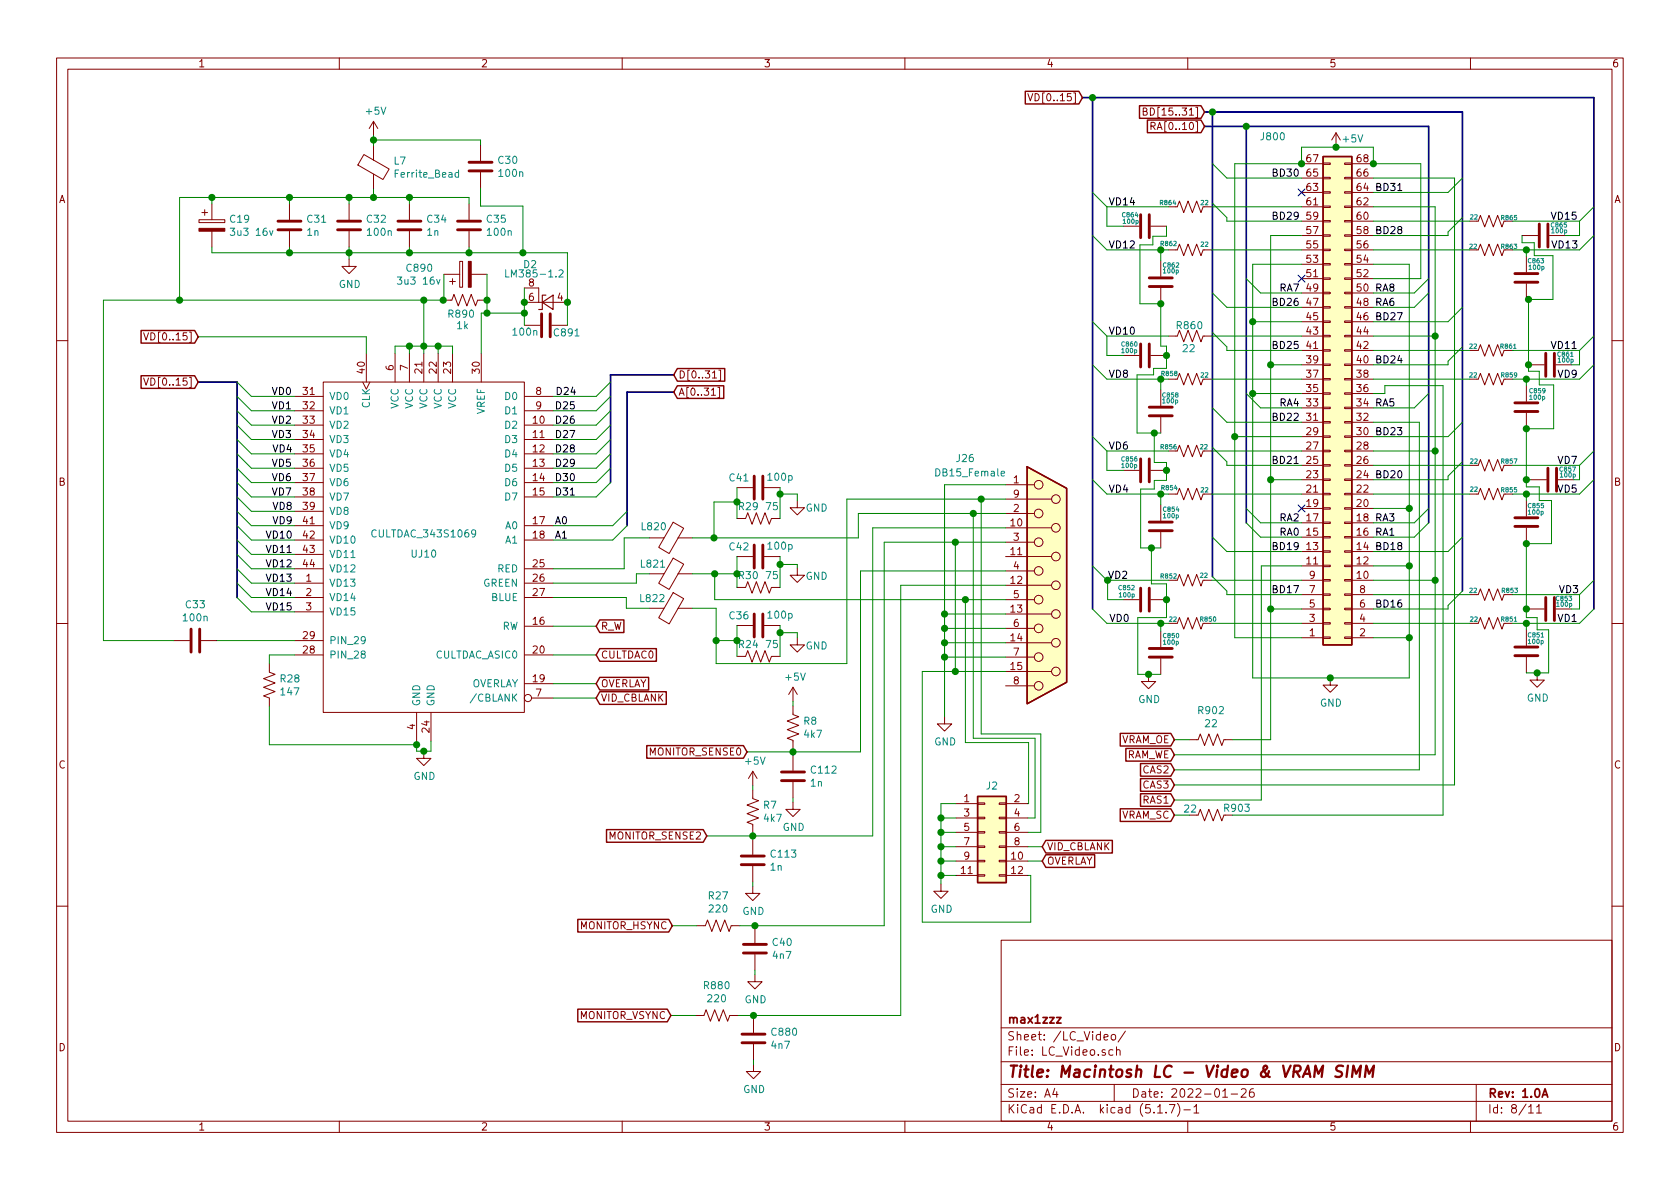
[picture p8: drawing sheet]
<svg xmlns="http://www.w3.org/2000/svg" width="297mm" height="210mm" viewBox="0 0 297 210" stroke-linecap="round" stroke-linejoin="round" font-family="sans-serif">
<g fill="none" stroke="#840000" stroke-width=".18">
<path d="M10 10.3h277v189.9h-277zM12 12.2h273v186.1h-273zM60 10.3v1.9M110 10.3v1.9M160 10.3v1.9M181.7 16.6l.5 1.2 .4-1.2M202.1 19.7h.6l.1-.2-.1-.3-.6-.1v1.3h.5l.2-.2v-.3l-.3-.2M210 10.3v1.9M260 10.3v1.9M35.2 38.9h4.6v.5h-4.6zM35.7 37.6h1M36.2 37.1v1"/>
<path d="M37.5 36.1v2.8M51.2 36.1v2.8M61.7 36.1v2.8M64.3 27.3l4.5 2.6-1.1 1.8-4.4-2.5zM66 21.5v2.5M66 25.8v2.5M66 30.8v2.6M66 21.5l-.7 1.2M66 21.5l.8 1.2M72.4 36.1v2.8M82.9 36.1v2.8M85 25.6v2.8"/>
<path d="M85 30.5v2.8M198.6 40h2.8M203.5 40h2.7M203.5 22.3l.7-.1v-.4l-.7-.2v1.3M203.8 22.3l.4 .6M208.2 36.6l.3-1 .8 2 .8-2 .7 2 .8-2 .7 2 .4-1M213 36.6h1.2M230.1 39.1h3.8M230.1 36.6h3.8M230.1 34h3.8M230.1 31.5h3.8M230.1 29h3.8"/>
<path d="M233.9 39h1.3v.2h-1.3zM233.9 36.4h1.3v.3h-1.3zM233.9 33.9h1.3v.3h-1.3zM233.9 31.4h1.3v.2h-1.3zM233.9 28.8h1.3v.3h-1.3zM236.2 23.5l-.7 1.3M236.2 23.5v2.5M236.2 23.5l.8 1.3M237.7 39h1.3v.2h-1.3zM237.7 36.4h1.3v.3h-1.3zM237.7 33.9h1.3v.3h-1.3zM237.7 31.4h1.3v.2h-1.3z"/>
<path d="M237.7 28.8h1.3v.3h-1.3zM239 39.1h3.8M239 36.6h3.8M239 34h3.8M239 31.5h3.8M239 29h3.8M261.4 39.1l.3-1 .8 2 .8-2 .7 2 .8-2 .8 2 .3-1M25.4 58.8l.4 1.3 .5-1.3M37.5 40.9v2.8M51.2 40.9v2.8M61.7 45.8v1.3h1.3l-1.3 1.3-1.2-1.3h1.2M61.7 40.9v2.8"/>
<path d="M72.4 40.9v2.8M78.4 53.1h1.5l.4-1 .7 2 .8-2 .7 2 .8-2 .8 2 .4-1h1.5M78.5 48.5h2.8M79.5 49.8h1M80 49.3v1M81.3 46.2h.5v4.6h-.5zM82.9 40.9v2.8M83.3 48.5h2.8M92.7 50.9h2.5v2.6M92.7 53.5h2.5M92.7 57.5h2.8M95.2 53.5h5.1"/>
<path d="M97.5 57.5h2.8M205.2 46.1v2.8M205.2 50.9v2.8M206.6 59.4h1.6l.3-1 .8 2 .8-2 .7 2 .8-2 .7 2 .4-1h1.5M206.6 44.2h1.6l.3-1 .8 2 .8-2 .7 2 .8-2 .7 2 .4-1h1.5M230.1 41.7h3.8M230.1 59.4h3.8M230.1 56.9h3.8M230.1 54.4h3.8M230.1 51.8h3.8M230.1 49.3h3.8M230.1 46.7h3.8"/>
<path d="M230.1 44.2h3.8M233.9 44.1h1.3v.2h-1.3zM233.9 41.5h1.3v.3h-1.3zM233.9 59.3h1.3v.3h-1.3zM233.9 56.8h1.3v.2h-1.3zM233.9 54.2h1.3v.3h-1.3zM233.9 51.7h1.3v.2h-1.3zM233.9 49.1h1.3v.3h-1.3zM233.9 46.6h1.3v.3h-1.3zM237.7 44.1h1.3v.2h-1.3zM237.7 41.5h1.3v.3h-1.3zM237.7 59.3h1.3v.3h-1.3z"/>
<path d="M237.7 56.8h1.3v.2h-1.3zM237.7 54.2h1.3v.3h-1.3zM237.7 51.7h1.3v.2h-1.3zM237.7 49.1h1.3v.3h-1.3zM237.7 46.6h1.3v.3h-1.3zM239 41.7h3.8M239 59.4h3.8M239 56.9h3.8M239 54.4h3.8M239 51.8h3.8M239 49.3h3.8M239 46.7h3.8"/>
<path d="M239 44.2h3.8M261.4 44.2l.3-1 .8 2 .8-2 .7 2 .8-2 .8 2 .3-1M269.1 41.7h2.8M269.9 45.3v2.8M269.9 50.2v2.8M273.9 41.7h2.8M10 60.2h2M25.4 66.8l.4 1.3 .5-1.3M52.1 75.2h5M52.1 77.7h5M52.1 70.1h5M52.1 72.6h5"/>
<path d="M57.1 67.6h35.6v58.4h-35.6zM64.1 67.6l.7 1.2 .6-1.2M64.8 62.5v5.1M69.8 62.5v5.1M72.4 62.5v5.1M74.9 62.5v5.1M77.5 62.5v5.1M80 62.5v5.1M85.1 62.5v5.1M92.7 75.2h5.1M92.7 77.7h5.1M92.7 70.1h5.1"/>
<path d="M92.7 72.6h5.1M126 66.8h.7M126.9 68.5h.3v1.8h-.3M127.1 65.5h.3v1.8h-.3M198.6 62.9h2.8M203.5 62.9h2.7M205.2 69v2.7M205.2 73.8v2.8M206.6 67.1h1.6l.3-1.1 .8 2.1 .8-2.1 .7 2.1 .8-2.1 .7 2.1 .4-1M208.2 79.8l.3-1.1 .8 2.1 .8-2.1 .7 2.1 .8-2.1 .7 2.1 .4-1M213 67.1h1.2M213 79.8h1.2"/>
<path d="M230.1 67.1h3.8M230.1 79.8h3.8M230.1 77.2h3.8M230.1 74.7h3.8M230.1 72.1h3.8M230.1 69.6h3.8M230.1 64.5h3.8M230.1 62h3.8M233.9 66.9h1.3v.3h-1.3zM233.9 64.4h1.3v.2h-1.3zM233.9 61.8h1.3v.3h-1.3zM233.9 69.5h1.3v.2h-1.3z"/>
<path d="M233.9 74.5h1.3v.3h-1.3zM233.9 77.1h1.3v.2h-1.3zM233.9 79.6h1.3v.3h-1.3zM233.9 72h1.3v.3h-1.3zM237.7 66.9h1.3v.3h-1.3zM237.7 64.4h1.3v.2h-1.3zM237.7 61.8h1.3v.3h-1.3zM237.7 69.5h1.3v.2h-1.3zM237.7 74.5h1.3v.3h-1.3zM237.7 77.1h1.3v.2h-1.3zM237.7 79.6h1.3v.3h-1.3zM237.7 72h1.3v.3h-1.3z"/>
<path d="M239 67.1h3.8M239 79.8h3.8M239 77.2h3.8M239 74.7h3.8M239 72.1h3.8M239 69.6h3.8M239 64.5h3.8M239 62h3.8M261.4 67.1l.3-1.1 .8 2.1 .8-2.1 .7 2.1 .8-2.1 .8 2.1 .3-1M261.4 62l.3-1 .8 2 .8-2 .7 2 .8-2 .8 2 .3-1M269.9 68.2v2.8M269.9 73v2.8"/>
<path d="M270.3 64.5h2.7M275.1 64.5h2.8M285 60.2h2M52.1 80.3h5M52.1 82.8h5M52.1 85.3h5M52.1 87.9h5M52.1 93h5M52.1 95.5h5M52.1 90.4h5M52.1 98h5M92.7 80.3h5.1"/>
<path d="M92.7 82.8h5.1M92.7 85.3h5.1M92.7 87.9h5.1M92.7 93h5.1M92.7 95.5h5.1M114.8 95.1h2.6M119 98.7l1.9 1.1-2.6 4.4-1.8-1.1zM119 92.3l1.9 1.1-2.6 4.5-1.8-1.1zM119.9 95.1h2.5M130.3 91.7h1.5l.4-1 .8 2 .7-2 .8 2 .8-2 .7 2 .4-1h1.5M130.3 98.4h2.8M130.3 86.2h2.8"/>
<path d="M135.1 98.4h2.8M135.1 86.2h2.8M141 88.5v1.3h1.2l-1.2 1.3-1.3-1.3h1.3M177.8 98.4h8.1M177.8 95.9h5.1M177.8 93.3h8.1M177.8 90.8h5.1M177.8 88.3h8.1M177.8 85.7h5.1M198.6 83.2h2.8M203.5 83.2h2.7M205.2 89.3v2.8"/>
<path d="M205.2 94.1v2.8M206.6 87.4h1.6l.3-1 .8 2 .8-2 .7 2 .8-2 .7 2 .4-1M213 87.4h1.2M230.1 97.5h3.8M230.1 95h3.8M230.1 92.5h3.8M230.1 89.9h3.8M230.1 87.4h3.8M230.1 84.8h3.8M230.1 82.3h3.8M233.9 97.4h1.3v.3h-1.3zM233.9 99.9h1.3v.3h-1.3z"/>
<path d="M233.9 82.2h1.3v.2h-1.3zM233.9 84.7h1.3v.3h-1.3zM233.9 87.2h1.3v.3h-1.3zM233.9 89.8h1.3v.2h-1.3zM233.9 92.3h1.3v.3h-1.3zM233.9 94.9h1.3v.2h-1.3zM237.7 97.4h1.3v.3h-1.3zM237.7 99.9h1.3v.3h-1.3zM237.7 82.2h1.3v.2h-1.3zM237.7 84.7h1.3v.3h-1.3zM237.7 87.2h1.3v.3h-1.3zM237.7 89.8h1.3v.2h-1.3z"/>
<path d="M237.7 92.3h1.3v.3h-1.3zM237.7 94.9h1.3v.2h-1.3zM239 97.5h3.8M239 95h3.8M239 92.5h3.8M239 89.9h3.8M239 87.4h3.8M239 84.8h3.8M239 82.3h3.8M259.8 87.4h1.6l.3-1 .8 2 .8-2 .7 2 .8-2 .8 2 .3-1M261.4 82.3l.3-1 .8 2 .8-2 .7 2 .8-2 .8 2 .3-1M269.9 88.5v2.8"/>
<path d="M269.9 93.3v2.8M270.6 84.8h2.8M275.5 84.8h2.8M10 110.3h2M30.7 113.3h2.8M35.6 113.3h2.8M47.6 117.3v1.6l1 .3-2 .8 2 .8-2 .7 2 .8-2 .8 1 .3v1.6M52.1 103.1h5M52.1 105.7h5M52.1 115.8h5M52.1 100.6h5M52.1 113.3h5"/>
<path d="M52.1 108.2h5M92.7 103.1h5.1M92.7 110.7h5.1M92.7 105.7h5.1M92.7 115.8h5.1M92.7 100.6h5.1M114.8 101.5h2.6M114.8 107.6h2.6M119 104.8l1.9 1.1-2.6 4.4-1.8-1.1zM119.9 101.5h2.5M119.9 107.6h2.5M130.3 103.9h1.5l.4-1 .8 2 .7-2 .8 2 .8-2 .7 2 .4-1h1.5"/>
<path d="M130.3 116.1h1.5l.4-1 .8 2 .7-2 .8 2 .8-2 .7 2 .4-1h1.5M130.3 110.6h2.8M135.1 110.6h2.8M141 100.5v1.2h1.2l-1.2 1.3-1.3-1.3h1.3M141 112.8v1.2h1.2l-1.2 1.3-1.3-1.3h1.3M177.8 106h5.1M177.8 118.7h8.1M177.8 116.2h5.1M177.8 113.7h8.1M177.8 111.1h5.1M177.8 108.6h8.1M177.8 103.5h8.1"/>
<path d="M177.8 101h5.1M198.6 106h2.8M203.1 119.2v1.3h1.2l-1.2 1.3-1.3-1.3h1.3M203.5 106h2.7M205.2 111.6v2.8M205.2 116.5v2.7M208.2 102.6l.3-1 .8 2 .8-2 .7 2 .8-2 .7 2 .4-1h1.5M208.2 110.2l.3-1 .8 2 .8-2 .7 2 .8-2 .7 2 .4-1M230.1 110.2h3.8M230.1 102.6h3.8M230.1 112.8h3.8M230.1 100.1h3.8"/>
<path d="M230.1 107.7h3.8M230.1 105.2h3.8M233.9 102.5h1.3v.2h-1.3zM233.9 105h1.3v.3h-1.3zM233.9 107.6h1.3v.2h-1.3zM233.9 110.1h1.3v.3h-1.3zM233.9 112.6h1.3v.3h-1.3zM235.2 119.9v1.3h1.3l-1.3 1.2-1.3-1.2h1.3M237.7 102.5h1.3v.2h-1.3zM237.7 105h1.3v.3h-1.3zM237.7 107.6h1.3v.2h-1.3zM237.7 110.1h1.3v.3h-1.3z"/>
<path d="M237.7 112.6h1.3v.3h-1.3zM239 110.2h3.8M239 102.6h3.8M239 112.8h3.8M239 100.1h3.8M239 107.7h3.8M239 105.2h3.8M261.4 110.2l.3-1 .8 2 .8-2 .7 2 .8-2 .8 2 .3-1M261.4 105.2l.3-1.1 .8 2.1 .8-2.1 .7 2.1 .8-2.1 .8 2.1 .3-1M269.9 111.4v2.8M269.9 116.2v2.8M270.3 107.7h2.7"/>
<path d="M271.8 119v1.3h1.2l-1.2 1.2-1.3-1.2h1.3M275.1 107.7h2.8M285 110.3h2M73.7 126v5.1M74.9 132.8v1.3h1.3l-1.3 1.3-1.2-1.3h1.2M76.2 126v5.1M92.7 120.9h5.1M94 123.4h3.8M133.1 139.7v1.5l1 .4-2 .8 2 .7-2 .8 2 .7-2 .8 1 .4v1.5M133.1 136.4v2.5M133.1 136.4l-.8 1.3M133.1 136.4l.8 1.3"/>
<path d="M140.2 124.8v1.6l1 .3-2 .8 2 .8-2 .7 2 .8-2 .8 1 .3v1.6M140.2 121.5l-.8 1.3M140.2 121.5v2.6M140.2 133.5v2.8M140.2 138.3v2.8M140.2 121.5l.8 1.3M167 126.7v1.3h1.3l-1.3 1.3-1.3-1.3h1.3M177.8 121.3h5.1M210.3 130.8h1.5l.4-1 .8 2 .7-2 .8 2 .8-2 .7 2 .4-1h1.5M133.1 156.7v1.3h1.3l-1.3 1.3-1.3-1.3h1.3M133.1 148.3v2.8M133.1 153.2v2.8"/>
<path d="M140.2 141.9v1.2h1.3l-1.3 1.3-1.3-1.3h1.3M166.4 156.3v1.3h1.2l-1.2 1.3-1.3-1.3h1.3M169 142.1h3.8M169 152.3h3.8M169 154.8h3.8M169 144.6h3.8M169 147.2h3.8M169 149.7h3.8M172.8 152.1h1.3v.3h-1.3zM172.8 154.7h1.3v.2h-1.3zM172.8 149.6h1.3v.3h-1.3zM172.8 144.5h1.3v.3h-1.3z"/>
<path d="M172.8 142h1.3v.2h-1.3zM172.8 147.1h1.3v.2h-1.3zM176.7 152.1h1.2v.3h-1.2zM176.7 154.7h1.2v.2h-1.2zM176.7 149.6h1.2v.3h-1.2zM176.7 144.5h1.2v.3h-1.2zM176.7 142h1.2v.2h-1.2zM176.7 147.1h1.2v.2h-1.2zM177.9 142.1h3.8M177.9 152.3h3.8M177.9 154.8h3.8M177.9 144.6h3.8"/>
<path d="M177.9 147.2h3.8M177.9 149.7h3.8M211.8 144.1l.4-1 .8 2.1 .7-2.1 .8 2.1 .8-2.1 .7 2.1 .4-1.1M10 160.2h2M122.9 179.6h1.6l.3-1 .8 2 .8-2 .7 2 .8-2 .8 2 .3-1h1.6M123.2 163.7h1.5l.4-1 .8 2 .7-2 .8 2 .7-2 .8 2 .4-1h1.5M133.2 179.8v2.8M133.5 172.3v1.3h1.2l-1.2 1.3-1.3-1.3h1.3M133.5 164v2.7M133.5 168.8v2.8M177 166.3h108v32h-108zM285 160.2h2"/>
<path d="M60 198.3v1.9M110 198.3v1.9M133.2 188.2v1.3h1.3l-1.3 1.2-1.2-1.2h1.2M133.2 184.7v2.7M160 198.3v1.9M177 194.8h108M177 191.8h108M177 187.8h108M177 181.8h108M186.5 192.5l-.4 1h1M186.8 193v1M195.2 183.4l.7-.1-.1-.3-.4-.1-.2 .2 .1 .7h.5"/>
<path d="M196.5 183.1l.3-.2 .4 .2 .1 .5-.2 .2-.3 .1-.3-.1zM196.8 185.7l-.5-.1-.2 .3v.6l.2 .1 .5-.1M197 191.8v3M197.4 185.7l.2-.1 .4 .1v.9M197.4 185.1v1.5M199 182.3l-1.3 2M204.7 196.8h.8M206.2 196.7v.1M206.8 195.3h.9l-.6 1.5M208.2 195.1a1.71 1.71 0 0 1 0 2.3M209.3 196.3h1.2M210 198.3v1.9"/>
<path d="M211.1 195.8l.4-.5v1.5M211.1 196.8h.9M216.2 194h.8M217.7 193.5h1.1M219.5 192.7l.2-.2h.3l.3 .2v.3v.2l-.9 .8h.9M221.6 192.5a.59 .59 0 0 0-.7 .7l.1 .7 .2 .1 .5-.1 .1-.5-.2-.2-.4-.1-.3 .3M260 198.3v1.9M261 191.8v6.5M270.3 195.8l.4-.5v1.5M270.3 196.8h.8M271.7 195.8l.4-.5v1.5M271.7 196.8h.8"/>
<circle cx="183.6" cy="90.8" r=".76"/>
<circle cx="183.6" cy="85.7" r=".76"/>
<circle cx="183.6" cy="95.9" r=".76"/>
<circle cx="186.7" cy="88.3" r=".76"/>
<circle cx="186.7" cy="98.4" r=".76"/>
<circle cx="186.7" cy="93.3" r=".76"/>
<circle cx="183.6" cy="101" r=".76"/>
<circle cx="183.6" cy="106" r=".76"/>
<circle cx="183.6" cy="111.1" r=".76"/>
<circle cx="183.6" cy="116.2" r=".76"/>
<circle cx="186.7" cy="113.7" r=".76"/>
<circle cx="186.7" cy="118.7" r=".76"/>
<circle cx="186.7" cy="103.5" r=".76"/>
<circle cx="186.7" cy="108.6" r=".76"/>
<circle cx="93.3" cy="123.4" r=".63"/>
<circle cx="183.6" cy="121.3" r=".76"/>
</g>
<path d="M186.8 179.9h.8l-.8 1h.8M272.7 194l.5-1.5 .5 1.5M272.8 193.6h.7" fill="none" stroke="#840000" stroke-width=".3"/>
<path d="M237.5 188.5l-.3-.1-.7 .1a.46 .46 0 0 0-.3 .5 .46 .46 0 0 0 .4 .4l.4 .1a.48 .48 0 0 1 .3 .5 .48 .48 0 0 1-.5 .4l-.7-.1M238.3 188.4l-.2 2M239 190.4l.3-2 .5 1.5 .8-1.5-.2 2M241.3 190.4l.3-2 .5 1.5 .8-1.5-.2 2" fill="none" stroke="#840000" stroke-width=".41"/>
<g fill="none" stroke="#840000" stroke-width=".51">
<path d="M49.1 39.1h4.1M59.7 39.1h4.1M70.4 39.1h4M80.9 39.1h4.1M82.9 30.2h4.1M82.9 28.7h4.1M201.7 38v4M203.2 38v4M272.2 39.6v4.1M273.7 39.6v4.1M49.1 40.6h4.1M59.7 40.6h4.1"/>
<path d="M70.4 40.6h4M80.9 40.6h4.1M95.8 55.5v4.1M97.3 55.5v4.1M203.2 50.7h4.1M203.2 49.1h4.1M267.8 49.9h4.1M267.8 48.4h4.1M201.7 60.8v4.1M203.2 60.8v4.1M203.2 73.5h4.1M203.2 72h4.1"/>
<path d="M267.8 72.8h4.1M267.8 71.2h4.1M273.3 62.5v4M274.8 62.5v4M133.3 84.2v4.1M133.3 96.4v4.1M134.9 84.2v4.1M134.9 96.4v4.1M201.7 81.1v4.1M203.2 81.1v4.1M203.2 93.8h4.1M203.2 92.3h4.1"/>
<path d="M267.8 93.1h4.1M267.8 91.6h4.1M273.7 82.8v4.1M275.2 82.8v4.1M33.8 111.2v4.1M35.3 111.2v4.1M133.3 108.6v4M134.9 108.6v4M201.7 104v4.1M203.2 104v4.1M203.2 116.2h4.1M203.2 114.7h4.1"/>
<path d="M267.8 115.9h4.1M267.8 114.4h4.1M273.3 105.7v4M274.8 105.7v4M138.2 138h4M138.2 136.5h4M131.1 152.9h4M131.1 151.4h4M131.4 168.5h4.1M131.4 167h4.1M131.2 184.4h4.1M131.2 182.9h4.1"/>
</g>
<path d="M81.1 30.6l-.4-.1-.2 .2 .1 .6h.5M81.1 30.1v1.2M47.7 40.8l.3 .8 .3-.8M77.2 49.4l.3 .9 .3-.9M89.4 47.7v1.3h.6M98.8 47.8l.5-.1 .3 .4-.8 .9h.8M84.1 94.3l-.2 .2h-.3l-.2-.2v-.5l.2-.1h.3l.2 .2a.97 .97 0 0 1-.2 1l-.4 .1M177 83.7l.6-.1v-.2l-.4-.1-.2 .2 .1 .6h.5" fill="none" stroke="#008484" stroke-width=".18"/>
<g fill="#840000" stroke="#840000" stroke-width=".18">
<path d="M35.2 40.4h4.6v.5h-4.6z"/>
<path d="M82.8 46.2h.5v4.6h-.5z"/>
</g>
<g fill="#ffffc2" stroke="#ffffc2" stroke-width=".18">
<path d="M233.9 27.7h5.1v86.3h-5.1z"/>
<path d="M181.6 82.5l7 3.9v34.2l-7 3.9z"/>
<path d="M172.8 140.8h5.1v15.3h-5.1z"/>
</g>
<g fill="none" stroke="#840000" stroke-width=".25">
<path d="M181.3 16.1h9.5l.6 1.2-.6 1.1h-9.5zM201.5 18.7h10.8l.7 1.1-.7 1.1h-10.8zM202.9 21.2h9.4l.7 1.1-.7 1.2h-9.4zM233.9 27.7h5.1v86.3h-5.1zM24.9 58.4h9.5l.7 1.2-.7 1.1h-9.5zM24.9 66.4h9.5l.7 1.2-.7 1.1h-9.5zM119.8 68.2h8.2v2.3h-8.2l-.7-1.2zM119.8 65.2h8.3v2.2h-8.3l-.7-1.1zM181.6 82.5l7 3.9v34.2l-7 3.9zM106 119.8h8.7v2.2h-8.7l-.6-1.1zM106 114.7h10.1v2.2h-10.1l-.6-1.1zM106 109.6h4.3v2.3h-4.3l-.6-1.2z"/>
<path d="M106 122.3h11.8v2.3h-11.8l-.6-1.2zM114.4 131.8h17l.7 1.2-.7 1.1h-17zM198.1 129.7h8.9l.6 1.1-.6 1.1h-8.9zM199.1 132.4h7.9l.6 1.1-.6 1.1h-7.9zM201.7 137.7h5.3l.6 1.1-.6 1.1h-5.3zM201.7 135h5.3l.6 1.1-.6 1.2h-5.3zM107.2 146.7h17.1l.7 1.1-.7 1.1h-17.1zM172.8 140.8h5.1v15.3h-5.1zM184.9 151.1h8.6v2.3h-8.6l-.6-1.1zM184.9 148.6h11.8v2.2h-11.8l-.6-1.1zM198.1 143h8.9l.6 1.1-.6 1.2h-8.9zM201.7 140.4h5.3l.6 1.1-.6 1.1h-5.3z"/>
<path d="M102.2 162.6h16l.7 1.1-.7 1.1h-16zM102.2 178.5h15.8l.6 1.1-.6 1.1h-15.8z"/>
</g>
<path d="M95.9 53.5l1.9-1.3v2.5zM96.5 52.2h-.6v2.5h-.7" fill="none" stroke="#840000" stroke-width=".2"/>
<path d="M191.4 17.3h90.4v90.4M193.2 17.3v90.4M213 19.8h45.6v84.7M214.4 19.8v82.2M213 22.3h39.6v70.2M220.3 22.3v70.2M35.1 67.6h6.8v38.1M119.1 69.3h-8.2v23.7M119.1 66.3h-11.2v19" fill="none" stroke="#000084" stroke-width=".3"/>
<g fill="none" stroke="#008400" stroke-width=".18">
<path d="M37.5 34.9v1.2M51.2 34.9v1.2M61.7 34.9v1.2M66 24.8h19v.8M66 24v1.8M66 33.4v1.5M72.4 34.9v1.2M82.9 36.1v-1.2h-51.2v18.2M85 33.3v3.1h7.5v8.3M193.2 34l2.5 2.6M195.7 36.6h10.9M195.7 36.6v3.4h2.9"/>
<path d="M206.2 40v1.8h-2.4v1.5h-2.3v10.4h3.7v7.5h1v3.9h-2.2v1.2h-3v10.3h4.2M214.2 36.6h15.9M214.4 35.9l2.5 2.6v.6h13.2M214.4 29l2.5 2.5h13.2M242.8 39.1h17M242.8 36.6h10.9v96.9h-46.1M242.8 31.5h14.4v107.3h-49.6M258.6 38.5l-2.6 2.5v.7h-13.2M258.6 31.5l-2.6 2.5h-13.2M267.5 39.1h11.8M279.3 39.1v2.6h-2.6M281.8 36.6l-2.5 2.5"/>
<path d="M34.9 59.6h29.9v2.9M37.5 43.7v1h62.8v12.8M51.2 43.7v1M61.7 43.7v2.1M72.4 43.7v1M74.9 53.1v9.4M78.5 48.5v4.6h-60.2v60.2h12.4M82.9 43.7v1M86 53.1h.1M86.1 48.5v6.9M92.7 55.4h-7.6v7.1M92.7 50.9v6.6"/>
<path d="M193.2 41.7l2.5 2.5h10.9M193.2 56.9l2.5 2.5M195.7 59.4h10.9M195.7 59.4v3.5h2.9M205.2 44.2v1.9M214.2 44.2h15.9M214.2 59.4h15.9M214.4 51.8l2.5 2.6h13.2M214.4 58.8l2.5 2.5v.7h13.2M220.3 49.3l2.6 2.5h7.2M221.5 56.9h8.6M230.1 41.7h-5.4v89.1h-6.8"/>
<path d="M230.1 46.7h-8.6v73.2h27.7v-73.2h-6.4M242.8 44.2h17M242.8 59.4h10.9M242.8 49.3h8.4v-20.3h-8.4v-3h-12.7v3h-11.8v83.8h11.8M252.6 51.8l-2.5 2.6h-7.3M252.6 49.3l-2.5 2.5h-7.3M258.6 54.4l-2.6 2.5h-13.2M269.1 41.7v1.2h2.2v2.3h3.3v7.8h-4.7M269.9 44.2v1.1M270.3 53v12.7h1.9v2.4h2.5v7.7h-4.8v10.3h2.3v2.4h2.1v7.6h-4.4v13.1h1.9v2.2h2v7.6h-3.9M281.8 41.7l-2.5 2.5h-11.8M281.8 59.4l-2.5 2.6"/>
<path d="M41.9 77.7l2.5 2.6h7.7M41.9 75.2l2.5 2.5h7.7M41.9 72.6l2.5 2.6h7.7M41.9 70.1l2.5 2.5h7.7M41.9 67.6l2.5 2.5h7.7M69.8 62.5v-1.3h10.2v1.3M72.4 61.2v1.3M77.5 61.2v1.3M107.9 77.7l-2.5 2.6h-7.6M107.9 75.2l-2.5 2.5h-7.6M107.9 72.6l-2.5 2.6h-7.6M107.9 70.1l-2.5 2.5h-7.6"/>
<path d="M107.9 67.6l-2.5 2.5h-7.6M193.2 64.5l2.5 2.6h10.9M193.2 77.2l2.5 2.6M195.7 79.8h10.9M195.7 79.8v3.4h2.9M204.1 76.6v5.2h2.1v3.2h-2.1v1.5h-2.4v10.4h3.5M205.2 67.1v1.9M214.2 67.1h15.9M214.2 79.8h15.9M214.4 79.1l2.5 2.6v.6h13.2M214.4 72.1l2.5 2.6h13.2M218.3 77.2h11.8"/>
<path d="M220.3 69.6l2.6 2.5h7.2M221.5 69.6h8.6M224.7 64.5h5.4M242.8 67.1h17M242.8 62h17M242.8 79.8h10.9M242.8 74.7h8.2v61.4h-43.4M242.8 69.6h2.1v-1.4h10.2v75.9h-37.2M252.6 69.6l-2.5 2.5h-7.3M258.6 61.3l-2.6 2.6v.6h-13.2M258.6 74.7l-2.6 2.5h-13.2M267.5 62h11.8"/>
<path d="M269.9 67.1v1.1M279.3 62v2.5h-1.4M281.8 64.5l-2.5 2.6h-11.8M281.8 79.8l-2.5 2.5M41.9 80.3l2.5 2.5h7.7M41.9 82.8l2.5 2.5h7.7M41.9 98l2.5 2.6h7.7M41.9 93l2.5 2.5h7.7M41.9 90.4l2.5 2.6h7.7M41.9 85.3l2.5 2.6h7.7M41.9 95.5l2.5 2.5h7.7M41.9 87.9l2.5 2.5h7.7"/>
<path d="M107.9 80.3l-2.5 2.5h-7.6M107.9 82.8l-2.5 2.5h-7.6M107.9 85.3l-2.5 2.6h-7.6M110.9 93l-2.6 2.5h-10.5M110.9 90.4l-2.6 2.6h-10.5M114.8 95.1h-4.4v5.5h-12.6M130.3 86.2v5.5M130.3 98.4v5.5M130.3 88.8h-4.1v6.3M137.9 87.4h3.1v1.1M137.9 86.2v5.5M137.9 98.4v5.5"/>
<path d="M137.9 99.8h3.1v.7M168.9 95.9v22.8M172.1 90.8v39.8h10.9v14h-1.3M173.5 88.3v41.5h10.5v17.4h-2.3M177.8 88.3h-28.1v29h-23.1v-9.7h-4.2M177.8 90.8h-26v4.3h-29.4M177.8 95.9h-21.5v67.8h-25.5M177.8 93.3h-23.5v54.5h-29.3M177.8 85.7h-10.8v41M193.2 84.8l2.5 2.6h10.9M203.6 96.9v6.3h2.6v6h-5v10h4M205.2 87.4v1.9"/>
<path d="M214.2 87.4h15.9M214.4 95l2.5 2.5h13.2M220.3 92.5l2.6 2.5h7.2M220.3 89.9l2.6 2.6h7.2M224.7 84.8h5.4M242.8 82.3h17M242.8 87.4h17M242.8 89.9h6.4M252.6 92.5l-2.5 2.5h-7.3M252.6 89.9l-2.5 2.6h-7.3M258.6 81.7l-2.6 2.5v.6h-13.2M258.6 95l-2.6 2.5h-13.2"/>
<path d="M267.5 82.3h11.8M269.9 84.8h.7M269.9 87.4v1.1M279.3 82.3v2.5h-1M281.8 84.8l-2.5 2.6h-11.8M38.4 113.3h13.7M41.9 103.1l2.5 2.6h7.7M41.9 100.6l2.5 2.5h7.7M41.9 105.7l2.5 2.5h7.7M52.1 115.8h-4.5v1.5M97.8 115.8h7.6M97.8 105.7h12.9v1.9h4.1"/>
<path d="M97.8 110.7h7.6M114.8 101.5h-2.3v1.6h-14.7M122.4 101.5h7.9M126.4 101.5v4.5h51.4M126.6 113.3h3.7M130.3 110.6v5.5M137.9 110.6v5.5M137.9 111.9h3.1v.9M167 111.1h10.8M167 116.2h10.8M167 108.6h10.8M167 113.7h10.8"/>
<path d="M170.7 106v25.3h11.2v10.8h-.2M177.8 118.7h-14.7v44.4h19.1v-8.3h-.5M177.8 101h-25.7v32h-20M177.8 103.5h-18.5v76.1h-28.7M193.2 107.7l2.5 2.5h10.9M193.2 100.1l2.5 2.5M205.2 110.2v1.4M206.6 102.6h-10.8v3.4h2.8M214.2 110.2h15.9M214.2 102.6h15.9M214.4 102l2.5 2.5v.7h13.2M224.7 107.7h5.4"/>
<path d="M230.1 100.1h-7.1v41.4h-15.4M242.8 110.2h17M242.8 105.2h17M242.8 102.6h10.9M242.8 100.1h6.4M242.8 112.8h6.4M258.6 104.5l-2.6 2.6v.6h-13.2M267.5 105.2h11.8M269.9 107.7h.4M269.9 110.2v1.2M279.3 105.2v2.5h-1.4M281.8 107.7l-2.5 2.5h-11.8"/>
<path d="M281.8 102.6l-2.5 2.6M47.6 125v6.7h26.1M73.7 131.1v1.7h2.5v-1.7M97.8 120.9h7.6M97.8 123.4h7.6M133.1 138.9v.8M140.2 124.1v.7M140.2 132.5v1M207.6 130.8h2.7M133.1 147.3v1M133.1 156v.7M140.2 141.1v.8"/>
<path d="M166.4 149.7h2.6M166.4 152.3h2.6M166.4 154.8h2.6M166.4 147.2h2.6M166.4 144.6h2.6M169 142.1h-2.6v14.2M181.7 149.7h2.6M181.7 152.3h2.6M207.6 144.1h2.7M118.6 179.6h4.3M118.9 163.7h4.3M133.2 179.6v.2"/>
<path d="M133.5 163.7v.3M133.5 171.6v.7M133.2 187.4v.8"/>
</g>
<path d="M247.1 33.7h.8" fill="none" stroke="#000" stroke-width=".18"/>
<g fill="#008400" stroke="#008400" stroke-width=".25">
<circle cx="130.3" cy="88.8" r=".51"/>
<circle cx="74.9" cy="132.8" r=".51"/>
<circle cx="130.3" cy="113.3" r=".51"/>
<circle cx="133.2" cy="179.6" r=".51"/>
<circle cx="173.5" cy="88.3" r=".51"/>
<circle cx="218.3" cy="77.2" r=".51"/>
<circle cx="170.7" cy="106" r=".51"/>
<circle cx="205.2" cy="53.7" r=".51"/>
<circle cx="126.2" cy="95.1" r=".51"/>
<circle cx="206.2" cy="62.9" r=".51"/>
<circle cx="73.7" cy="131.7" r=".51"/>
<circle cx="205.2" cy="67.1" r=".51"/>
<circle cx="249.2" cy="100.1" r=".51"/>
<circle cx="166.4" cy="147.2" r=".51"/>
<circle cx="166.4" cy="154.8" r=".51"/>
<circle cx="269.9" cy="87.4" r=".51"/>
<circle cx="168.9" cy="118.7" r=".51"/>
<circle cx="166.4" cy="144.6" r=".51"/>
<circle cx="203.1" cy="119.2" r=".51"/>
<circle cx="203.6" cy="96.9" r=".51"/>
<circle cx="269.9" cy="44.2" r=".51"/>
<circle cx="269.9" cy="110.2" r=".51"/>
<circle cx="220.3" cy="22.3" r=".51"/>
<circle cx="206.2" cy="83.2" r=".51"/>
<circle cx="137.9" cy="111.9" r=".51"/>
<circle cx="236.2" cy="26" r=".51"/>
<circle cx="206.2" cy="106" r=".51"/>
<circle cx="168.9" cy="95.9" r=".51"/>
<circle cx="130.3" cy="101.5" r=".51"/>
<circle cx="166.4" cy="149.7" r=".51"/>
<circle cx="205.2" cy="44.2" r=".51"/>
<circle cx="242.8" cy="29" r=".51"/>
<circle cx="172.1" cy="90.8" r=".51"/>
<circle cx="204.1" cy="76.6" r=".51"/>
<circle cx="269.9" cy="67.1" r=".51"/>
<circle cx="205.2" cy="110.2" r=".51"/>
<circle cx="166.4" cy="152.3" r=".51"/>
<circle cx="137.9" cy="87.4" r=".51"/>
<circle cx="230.1" cy="29" r=".51"/>
<circle cx="126.6" cy="113.3" r=".51"/>
<circle cx="167" cy="113.7" r=".51"/>
<circle cx="100.3" cy="53.5" r=".51"/>
<circle cx="126.4" cy="101.5" r=".51"/>
<circle cx="51.2" cy="44.7" r=".51"/>
<circle cx="78.4" cy="53.1" r=".51"/>
<circle cx="86.1" cy="53.1" r=".51"/>
<circle cx="253.7" cy="79.8" r=".51"/>
<circle cx="253.7" cy="59.4" r=".51"/>
<circle cx="92.7" cy="53.5" r=".51"/>
<circle cx="92.7" cy="55.4" r=".51"/>
<circle cx="140.2" cy="133" r=".51"/>
<circle cx="253.7" cy="102.6" r=".51"/>
<circle cx="221.5" cy="56.9" r=".51"/>
<circle cx="224.7" cy="107.7" r=".51"/>
<circle cx="86.1" cy="55.4" r=".51"/>
<circle cx="37.5" cy="34.9" r=".51"/>
<circle cx="214.4" cy="19.8" r=".51"/>
<circle cx="193.2" cy="17.3" r=".51"/>
<circle cx="66" cy="24.8" r=".51"/>
<circle cx="167" cy="111.1" r=".51"/>
<circle cx="74.9" cy="53.1" r=".51"/>
<circle cx="224.7" cy="64.5" r=".51"/>
<circle cx="31.8" cy="53.1" r=".51"/>
<circle cx="167" cy="108.6" r=".51"/>
<circle cx="195.8" cy="102.6" r=".51"/>
<circle cx="167" cy="116.2" r=".51"/>
<circle cx="269.9" cy="84.8" r=".51"/>
<circle cx="72.4" cy="44.7" r=".51"/>
<circle cx="249.2" cy="112.8" r=".51"/>
<circle cx="271.8" cy="119" r=".51"/>
<circle cx="61.7" cy="44.7" r=".51"/>
<circle cx="269.9" cy="107.7" r=".51"/>
<circle cx="137.9" cy="99.8" r=".51"/>
<circle cx="82.9" cy="44.7" r=".51"/>
<circle cx="133.5" cy="163.7" r=".51"/>
<circle cx="72.4" cy="34.9" r=".51"/>
<circle cx="269.9" cy="96.1" r=".51"/>
<circle cx="221.5" cy="69.6" r=".51"/>
<circle cx="92.5" cy="44.7" r=".51"/>
<circle cx="61.7" cy="34.9" r=".51"/>
<circle cx="249.2" cy="89.9" r=".51"/>
<circle cx="205.2" cy="87.4" r=".51"/>
<circle cx="269.9" cy="75.8" r=".51"/>
<circle cx="77.5" cy="61.2" r=".51"/>
<circle cx="235.2" cy="119.9" r=".51"/>
<circle cx="270.3" cy="64.5" r=".51"/>
<circle cx="74.9" cy="61.2" r=".51"/>
<circle cx="72.4" cy="61.2" r=".51"/>
<circle cx="133.1" cy="147.8" r=".51"/>
<circle cx="270.3" cy="53" r=".51"/>
<circle cx="51.2" cy="34.9" r=".51"/>
<circle cx="224.7" cy="84.8" r=".51"/>
<circle cx="66" cy="34.9" r=".51"/>
</g>
<path d="M229.5 33.4l1.2 1.2M230.7 33.4l-1.2 1.2M229.5 48.7l1.2 1.2M230.7 48.7l-1.2 1.2M229.5 89.3l1.2 1.2M230.7 89.3l-1.2 1.2" fill="none" stroke="#000084" stroke-width=".18"/>
<text font-size="2.8" fill="#840000" x="178" y="190.5">Title: Macintosh LC - Video &amp; VRAM SIMM</text>
<g font-size="2.1" fill="#840000">
<text x="178" y="184">Sheet: /LC_Video/</text>
<text x="178" y="181">max1zzz</text>
<text x="178" y="186.7">File: LC_Video.sch</text>
<text x="178" y="196.9">KiCad E.D.A. kicad (5.1.7)-1</text>
<text x="178" y="194.1">Size: A4</text>
<text x="200" y="194.1">Date: 2022-01-26</text>
<text x="263" y="194.1">Rev: 1.0A</text>
<text x="263" y="196.9">Id: 8/11</text>
</g>
<g font-size="1.8" fill="#840000">
<text x="35" y="11.9">1</text>
<text x="85" y="11.9">2</text>
<text x="135" y="11.9">3</text>
<text x="185" y="11.9">4</text>
<text x="235" y="11.9">5</text>
<text x="285" y="11.9">6</text>
<text x="183" y="17.9">VD[0..15]</text>
<text x="203.5" y="20.4">BD[15..31]</text>
<text x="204.5" y="23">RA[0..10]</text>
<text x="231.1" y="28.7">67</text>
<text x="240" y="28.7">68</text>
<text x="10.4" y="35.9">A</text>
<text x="231.1" y="33.8">63</text>
<text x="231.1" y="31.2">65</text>
<text x="240" y="31.2">66</text>
<text x="285.4" y="35.9">A</text>
<text x="231.1" y="41.4">57</text>
<text x="231.1" y="38.9">59</text>
<text x="231.1" y="36.3">61</text>
<text x="240" y="38.9">60</text>
<text x="240" y="36.3">62</text>
<text x="231.1" y="46.5">53</text>
<text x="231.1" y="43.9">55</text>
<text x="240" y="46.5">54</text>
<text x="240" y="43.9">56</text>
<text x="93.5" y="53.2">6</text>
<text x="93.5" y="50.7">8</text>
<text x="98.6" y="53.2">4</text>
<text x="231.1" y="51.6">49</text>
<text x="231.1" y="49">51</text>
<text x="240" y="49">52</text>
<text x="231.1" y="59.2">43</text>
<text x="231.1" y="56.6">45</text>
<text x="231.1" y="54.1">47</text>
<text x="240" y="59.2">44</text>
<text x="26.7" y="60.2">VD[0..15]</text>
<text x="64.5" y="66" transform="rotate(-90 64.5 66)">40</text>
<text x="69.6" y="65.5" transform="rotate(-90 69.6 65.5)">6</text>
<text x="72.1" y="65.5" transform="rotate(-90 72.1 65.5)">7</text>
<text x="74.7" y="66" transform="rotate(-90 74.7 66)">21</text>
<text x="77.2" y="66" transform="rotate(-90 77.2 66)">22</text>
<text x="79.8" y="66" transform="rotate(-90 79.8 66)">23</text>
<text x="84.8" y="66" transform="rotate(-90 84.8 66)">30</text>
<text x="231.1" y="64.3">39</text>
<text x="231.1" y="61.7">41</text>
<text x="240" y="61.7">42</text>
<text x="26.7" y="68.2">VD[0..15]</text>
<text x="53.6" y="69.8">31</text>
<text x="94.8" y="69.8">8</text>
<text x="119.9" y="70">A[0..31]</text>
<text x="119.9" y="66.9">D[0..31]</text>
<text x="231.1" y="71.9">33</text>
<text x="231.1" y="69.3">35</text>
<text x="231.1" y="66.8">37</text>
<text x="240" y="69.3">36</text>
<text x="240" y="66.8">38</text>
<text x="53.6" y="72.4">32</text>
<text x="53.6" y="74.9">33</text>
<text x="53.6" y="77.5">34</text>
<text x="94.3" y="74.9">10</text>
<text x="94.3" y="77.5">11</text>
<text x="94.8" y="72.4">9</text>
<text x="231.1" y="77">29</text>
<text x="231.1" y="74.4">31</text>
<text x="240" y="74.4">32</text>
<text x="53.6" y="80">35</text>
<text x="53.6" y="82.5">36</text>
<text x="94.3" y="80">12</text>
<text x="94.3" y="82.5">13</text>
<text x="231.1" y="82">25</text>
<text x="231.1" y="79.5">27</text>
<text x="240" y="82">26</text>
<text x="240" y="79.5">28</text>
<text x="10.4" y="85.9">B</text>
<text x="53.6" y="85.1">37</text>
<text x="53.6" y="87.6">38</text>
<text x="94.3" y="85.1">14</text>
<text x="94.3" y="87.6">15</text>
<text x="179.2" y="85.5">1</text>
<text x="179.2" y="88">9</text>
<text x="231.1" y="89.7">19</text>
<text x="231.1" y="87.1">21</text>
<text x="231.1" y="84.6">23</text>
<text x="240" y="89.7">20</text>
<text x="240" y="87.1">22</text>
<text x="285.4" y="85.9">B</text>
<text x="53.6" y="90.2">39</text>
<text x="53.6" y="92.7">41</text>
<text x="53.6" y="95.2">42</text>
<text x="94.3" y="92.7">17</text>
<text x="94.3" y="95.2">18</text>
<text x="178.7" y="93.1">10</text>
<text x="179.2" y="90.5">2</text>
<text x="179.2" y="95.6">3</text>
<text x="231.1" y="94.7">15</text>
<text x="231.1" y="92.2">17</text>
<text x="53.6" y="97.8">43</text>
<text x="53.6" y="100.3">44</text>
<text x="94.3" y="100.3">25</text>
<text x="178.7" y="98.2">11</text>
<text x="179.2" y="100.7">4</text>
<text x="231.1" y="99.8">11</text>
<text x="231.1" y="97.3">13</text>
<text x="240" y="99.8">12</text>
<text x="54.1" y="102.9">1</text>
<text x="54.1" y="105.4">2</text>
<text x="54.1" y="107.9">3</text>
<text x="94.3" y="102.9">26</text>
<text x="94.3" y="105.4">27</text>
<text x="178.7" y="103.2">12</text>
<text x="179.2" y="105.8">5</text>
<text x="231.5" y="107.4">5</text>
<text x="231.5" y="104.9">7</text>
<text x="231.5" y="102.4">9</text>
<text x="240" y="102.4">10</text>
<text x="240.4" y="107.4">6</text>
<text x="240.4" y="104.9">8</text>
<text x="53.6" y="113">29</text>
<text x="94.3" y="110.5">16</text>
<text x="106.2" y="111.4">R_W</text>
<text x="178.7" y="108.3">13</text>
<text x="178.7" y="113.4">14</text>
<text x="179.2" y="110.9">6</text>
<text x="231.5" y="112.5">1</text>
<text x="231.5" y="110">3</text>
<text x="240.4" y="112.5">2</text>
<text x="240.4" y="110">4</text>
<text x="53.6" y="115.6">28</text>
<text x="94.3" y="115.6">20</text>
<text x="106.2" y="116.5">CULTDAC0</text>
<text x="178.7" y="118.5">15</text>
<text x="179.2" y="115.9">7</text>
<text x="94.3" y="120.6">19</text>
<text x="94.8" y="123.2">7</text>
<text x="106.2" y="121.5">OVERLAY</text>
<text x="106.2" y="124.1">VID_CBLANK</text>
<text x="179.2" y="121">8</text>
<text x="73.4" y="129" transform="rotate(-90 73.4 129)">4</text>
<text x="75.9" y="129.5" transform="rotate(-90 75.9 129.5)">24</text>
<text x="198.1" y="131.4">VRAM_OE</text>
<text x="10.4" y="135.9">C</text>
<text x="115" y="133.6">MONITOR_SENSE0</text>
<text x="199" y="134.1">RAM_WE</text>
<text x="202.1" y="136.8">CAS2</text>
<text x="285.4" y="135.9">C</text>
<text x="170.5" y="141.9">1</text>
<text x="179.3" y="141.9">2</text>
<text x="202.1" y="139.4">CAS3</text>
<text x="202.1" y="142.1">RAS1</text>
<text x="107.9" y="148.5">MONITOR_SENSE2</text>
<text x="170.5" y="144.4">3</text>
<text x="170.5" y="146.9">5</text>
<text x="170.5" y="149.5">7</text>
<text x="179.3" y="144.4">4</text>
<text x="179.3" y="146.9">6</text>
<text x="179.3" y="149.5">8</text>
<text x="198.2" y="144.8">VRAM_SC</text>
<text x="170" y="154.6">11</text>
<text x="170.5" y="152">9</text>
<text x="178.9" y="152">10</text>
<text x="178.9" y="154.6">12</text>
<text x="185.1" y="152.9">OVERLAY</text>
<text x="185.1" y="150.4">VID_CBLANK</text>
<text x="102.6" y="164.3">MONITOR_HSYNC</text>
<text x="10.4" y="185.9">D</text>
<text x="102.4" y="180.2">MONITOR_VSYNC</text>
<text x="285.4" y="185.9">D</text>
<text x="35" y="199.9">1</text>
<text x="85" y="199.9">2</text>
<text x="135" y="199.9">3</text>
<text x="185" y="199.9">4</text>
<text x="235" y="199.9">5</text>
<text x="285" y="199.9">6</text>
</g>
<g font-size="1.8" fill="#008484">
<text x="64.8" y="20.3">+5V</text>
<text x="69.7" y="29.1">L7</text>
<text x="88.2" y="29">C30</text>
<text x="223.1" y="24.8">J800</text>
<text x="237.5" y="25.2">+5V</text>
<text x="70.1" y="31.4">Ferrite_Bead</text>
<text x="88.3" y="31.3">100n</text>
<text x="40.7" y="39.4">C19</text>
<text x="41.2" y="41.7">3u3 16v</text>
<text x="54.3" y="41.7">1n</text>
<text x="54.4" y="39.4">C31</text>
<text x="64.9" y="39.4">C32</text>
<text x="65.1" y="41.7">100n</text>
<text x="75.5" y="41.7">1n</text>
<text x="75.6" y="39.4">C34</text>
<text x="86.1" y="39.4">C35</text>
<text x="86.3" y="41.7">100n</text>
<text x="92.6" y="47.4">D2</text>
<text x="59.9" y="50.9">GND</text>
<text x="70.8" y="50.3">3u3 16v</text>
<text x="72" y="48.1">C890</text>
<text x="90.2" y="49.1">LM385-1.2</text>
<text x="79.4" y="56.2">R890</text>
<text x="80.8" y="58.2">1k</text>
<text x="90.8" y="59.4">100n</text>
<text x="98.1" y="59.5">C891</text>
<text x="208.2" y="58.2">R860</text>
<text x="209.2" y="62.3">22</text>
<text x="58.2" y="70.7">VD0</text>
<text x="89.4" y="70.7">D0</text>
<text x="58.2" y="73.3">VD1</text>
<text x="58.2" y="75.8">VD2</text>
<text x="65.4" y="72.2" transform="rotate(-90 65.4 72.2)">CLK</text>
<text x="70.5" y="72.3" transform="rotate(-90 70.5 72.3)">VCC</text>
<text x="73" y="72.3" transform="rotate(-90 73 72.3)">VCC</text>
<text x="75.6" y="72.3" transform="rotate(-90 75.6 72.3)">VCC</text>
<text x="78.1" y="72.3" transform="rotate(-90 78.1 72.3)">VCC</text>
<text x="80.6" y="72.3" transform="rotate(-90 80.6 72.3)">VCC</text>
<text x="85.7" y="73.3" transform="rotate(-90 85.7 73.3)">VREF</text>
<text x="89.4" y="75.8">D2</text>
<text x="89.4" y="73.3">D1</text>
<text x="58.2" y="78.4">VD3</text>
<text x="58.2" y="80.9">VD4</text>
<text x="58.2" y="83.4">VD5</text>
<text x="89.4" y="78.4">D3</text>
<text x="89.4" y="80.9">D4</text>
<text x="89.4" y="83.4">D5</text>
<text x="169.2" y="81.7">J26</text>
<text x="58.2" y="86">VD6</text>
<text x="58.2" y="88.5">VD7</text>
<text x="89.4" y="86">D6</text>
<text x="89.4" y="88.5">D7</text>
<text x="129" y="85.1">C41</text>
<text x="135.9" y="85">100p</text>
<text x="165.7" y="84.2">DB15_Female</text>
<text x="58.2" y="91.1">VD8</text>
<text x="58.2" y="93.6">VD9</text>
<text x="66.1" y="95">CULTDAC_343S1069</text>
<text x="89.4" y="93.6">A0</text>
<text x="113.6" y="93.8">L820</text>
<text x="130.7" y="90.2">R29</text>
<text x="135.5" y="90.2">75</text>
<text x="142.4" y="90.5">GND</text>
<text x="58.2" y="96.1">VD10</text>
<text x="58.2" y="98.7">VD11</text>
<text x="58.2" y="101.2">VD12</text>
<text x="72.8" y="98.6">UJ10</text>
<text x="88" y="101.2">RED</text>
<text x="89.4" y="96.1">A1</text>
<text x="113.4" y="100.4">L821</text>
<text x="129" y="97.3">C42</text>
<text x="135.9" y="97.2">100p</text>
<text x="32.9" y="107.6">C33</text>
<text x="58.2" y="103.8">VD13</text>
<text x="58.2" y="106.3">VD14</text>
<text x="85.4" y="103.8">GREEN</text>
<text x="86.9" y="106.3">BLUE</text>
<text x="113.3" y="106.5">L822</text>
<text x="130.7" y="102.4">R30</text>
<text x="135.5" y="102.4">75</text>
<text x="142.4" y="102.5">GND</text>
<text x="32.5" y="109.9">100n</text>
<text x="58.2" y="113.9">PIN_29</text>
<text x="58.2" y="108.8">VD15</text>
<text x="88.7" y="111.4">RW</text>
<text x="129" y="109.5">C36</text>
<text x="135.9" y="109.4">100p</text>
<text x="58.2" y="116.5">PIN_28</text>
<text x="77" y="116.5">CULTDAC_ASIC0</text>
<text x="130.7" y="114.6">R24</text>
<text x="135.5" y="114.6">75</text>
<text x="142.4" y="114.9">GND</text>
<text x="49.6" y="120.7">R28</text>
<text x="49.8" y="123">147</text>
<text x="74.3" y="125" transform="rotate(-90 74.3 125)">GND</text>
<text x="76.8" y="125" transform="rotate(-90 76.8 125)">GND</text>
<text x="83.1" y="121.5">OVERLAY</text>
<text x="83.7" y="124.1">/CBLANK</text>
<text x="139" y="120.4">+5V</text>
<text x="201.2" y="124.3">GND</text>
<text x="233.4" y="125">GND</text>
<text x="270" y="124.1">GND</text>
<text x="142.1" y="128.2">R8</text>
<text x="142.3" y="130.5">4k7</text>
<text x="165.2" y="131.8">GND</text>
<text x="212" y="126.3">R902</text>
<text x="213.2" y="128.6">22</text>
<text x="73.1" y="137.9">GND</text>
<text x="131.9" y="135.2">+5V</text>
<text x="143.5" y="136.8">C112</text>
<text x="135" y="143">R7</text>
<text x="143.4" y="139.1">1n</text>
<text x="174.4" y="139.6">J2</text>
<text x="209.5" y="143.7">22</text>
<text x="216.6" y="143.6">R903</text>
<text x="135.2" y="145.3">4k7</text>
<text x="138.4" y="146.9">GND</text>
<text x="136.2" y="154">1n</text>
<text x="136.4" y="151.7">C113</text>
<text x="125.3" y="159">R27</text>
<text x="125.5" y="161.4">220</text>
<text x="131.3" y="161.8">GND</text>
<text x="164.5" y="161.4">GND</text>
<text x="136.7" y="167.3">C40</text>
<text x="136.7" y="169.6">4n7</text>
<text x="124.6" y="174.9">R880</text>
<text x="125.2" y="177.2">220</text>
<text x="131.6" y="177.4">GND</text>
<text x="136.5" y="185.5">4n7</text>
<text x="136.6" y="183.2">C880</text>
<text x="131.4" y="193.3">GND</text>
</g>
<g font-size="1.8">
<text x="225.3" y="31.2">BD30</text>
<text x="240" y="33.8">64 BD31</text>
<text x="196" y="36.3">VD14</text>
<text x="225.3" y="38.9">BD29</text>
<text x="240" y="41.4">58 BD28</text>
<text x="274.6" y="38.9">VD15</text>
<text x="196" y="43.9">VD12</text>
<text x="274.7" y="43.9">VD13</text>
<text x="226.3" y="51.6">RA7</text>
<text x="240" y="51.6">50 RA8</text>
<text x="196" y="59.2">VD10</text>
<text x="225.3" y="54.1">BD26</text>
<text x="240" y="56.6">46 BD27</text>
<text x="240" y="54.1">48 RA6</text>
<text x="225.3" y="61.7">BD25</text>
<text x="240" y="64.3">40 BD24</text>
<text x="274.6" y="61.7">VD11</text>
<text x="48.3" y="69.8">VD0</text>
<text x="98.2" y="69.8">D24</text>
<text x="196" y="66.8">VD8</text>
<text x="226.3" y="71.9">RA4</text>
<text x="240" y="71.9">34 RA5</text>
<text x="275.6" y="66.8">VD9</text>
<text x="48.3" y="72.4">VD1</text>
<text x="48.3" y="74.9">VD2</text>
<text x="48.3" y="77.5">VD3</text>
<text x="98" y="74.9">D26</text>
<text x="98" y="72.4">D25</text>
<text x="98" y="77.5">D27</text>
<text x="225.3" y="74.4">BD22</text>
<text x="240" y="77">30 BD23</text>
<text x="48.3" y="82.5">VD5</text>
<text x="48.4" y="80">VD4</text>
<text x="98" y="80">D28</text>
<text x="98" y="82.5">D29</text>
<text x="196" y="79.5">VD6</text>
<text x="225.3" y="82">BD21</text>
<text x="275.6" y="82">VD7</text>
<text x="48.3" y="85.1">VD6</text>
<text x="48.3" y="87.6">VD7</text>
<text x="98" y="85.1">D30</text>
<text x="98" y="87.6">D31</text>
<text x="196" y="87.1">VD4</text>
<text x="240" y="84.6">24 BD20</text>
<text x="275.6" y="87.1">VD5</text>
<text x="47.4" y="95.2">VD10</text>
<text x="48.4" y="90.2">VD8</text>
<text x="48.4" y="92.7">VD9</text>
<text x="98" y="95.2">A1</text>
<text x="98" y="92.7">A0</text>
<text x="226.3" y="94.7">RA0</text>
<text x="226.3" y="92.2">RA2</text>
<text x="240" y="94.7">16 RA1</text>
<text x="240" y="92.2">18 RA3</text>
<text x="47.4" y="97.8">VD11</text>
<text x="47.4" y="100.3">VD12</text>
<text x="225.3" y="97.3">BD19</text>
<text x="240" y="97.3">14 BD18</text>
<text x="47.4" y="107.9">VD15</text>
<text x="47.4" y="105.4">VD14</text>
<text x="47.4" y="102.9">VD13</text>
<text x="195.8" y="102.4">VD2</text>
<text x="225.3" y="104.9">BD17</text>
<text x="243.1" y="107.4">BD16</text>
<text x="275.8" y="104.9">VD3</text>
<text x="196.1" y="110">VD0</text>
<text x="275.6" y="110">VD1</text>
</g>
<g font-size="1.1" fill="#008484">
<text x="198.5" y="38.4">C864</text>
<text x="198.7" y="39.5">100p</text>
<text x="205.2" y="36.2">R864</text>
<text x="212.4" y="36.2">22</text>
<text x="260" y="38.8">22</text>
<text x="265.5" y="38.9">R865</text>
<text x="274.3" y="40.2">C865</text>
<text x="274.4" y="41.2">100p</text>
<text x="205.3" y="43.5">R862</text>
<text x="205.8" y="47.3">C862</text>
<text x="212.4" y="43.6">22</text>
<text x="259.9" y="44">22</text>
<text x="265.5" y="44">R863</text>
<text x="270.3" y="46.5">C863</text>
<text x="270.4" y="47.7">100p</text>
<text x="205.8" y="48.3">100p</text>
<text x="198.4" y="61.3">C860</text>
<text x="198.4" y="62.4">100p</text>
<text x="259.9" y="61.6">22</text>
<text x="265.4" y="61.6">R861</text>
<text x="275.5" y="63.1">C861</text>
<text x="275.6" y="64.1">100p</text>
<text x="205.5" y="66.5">R858</text>
<text x="205.6" y="70.3">C858</text>
<text x="205.7" y="71.3">100p</text>
<text x="212.4" y="66.7">22</text>
<text x="259.9" y="66.7">22</text>
<text x="265.5" y="66.7">R859</text>
<text x="270.5" y="69.5">C859</text>
<text x="270.6" y="70.7">100p</text>
<text x="198.4" y="81.6">C856</text>
<text x="198.4" y="82.7">100p</text>
<text x="205.3" y="79.4">R856</text>
<text x="212.2" y="79.4">22</text>
<text x="260" y="82">22</text>
<text x="265.5" y="82">R857</text>
<text x="275.9" y="83.4">C857</text>
<text x="205.5" y="86.7">R854</text>
<text x="212.4" y="87">22</text>
<text x="260" y="86.9">22</text>
<text x="265.5" y="87">R855</text>
<text x="270.3" y="89.8">C855</text>
<text x="276" y="84.4">100p</text>
<text x="205.8" y="90.5">C854</text>
<text x="205.8" y="91.6">100p</text>
<text x="270.3" y="91">100p</text>
<text x="197.9" y="104.3">C852</text>
<text x="198" y="105.6">100p</text>
<text x="205.3" y="102.3">R852</text>
<text x="212.2" y="102.2">22</text>
<text x="259.9" y="104.8">22</text>
<text x="265.7" y="104.8">R853</text>
<text x="275.2" y="106.2">C853</text>
<text x="275.3" y="107.3">100p</text>
<text x="205.8" y="112.8">C850</text>
<text x="205.8" y="114">100p</text>
<text x="206.8" y="109.9">22</text>
<text x="212.3" y="109.9">R850</text>
<text x="260" y="109.9">22</text>
<text x="265.5" y="109.9">R851</text>
<text x="270.3" y="112.7">C851</text>
<text x="270.3" y="113.8">100p</text>
</g>
</svg>
